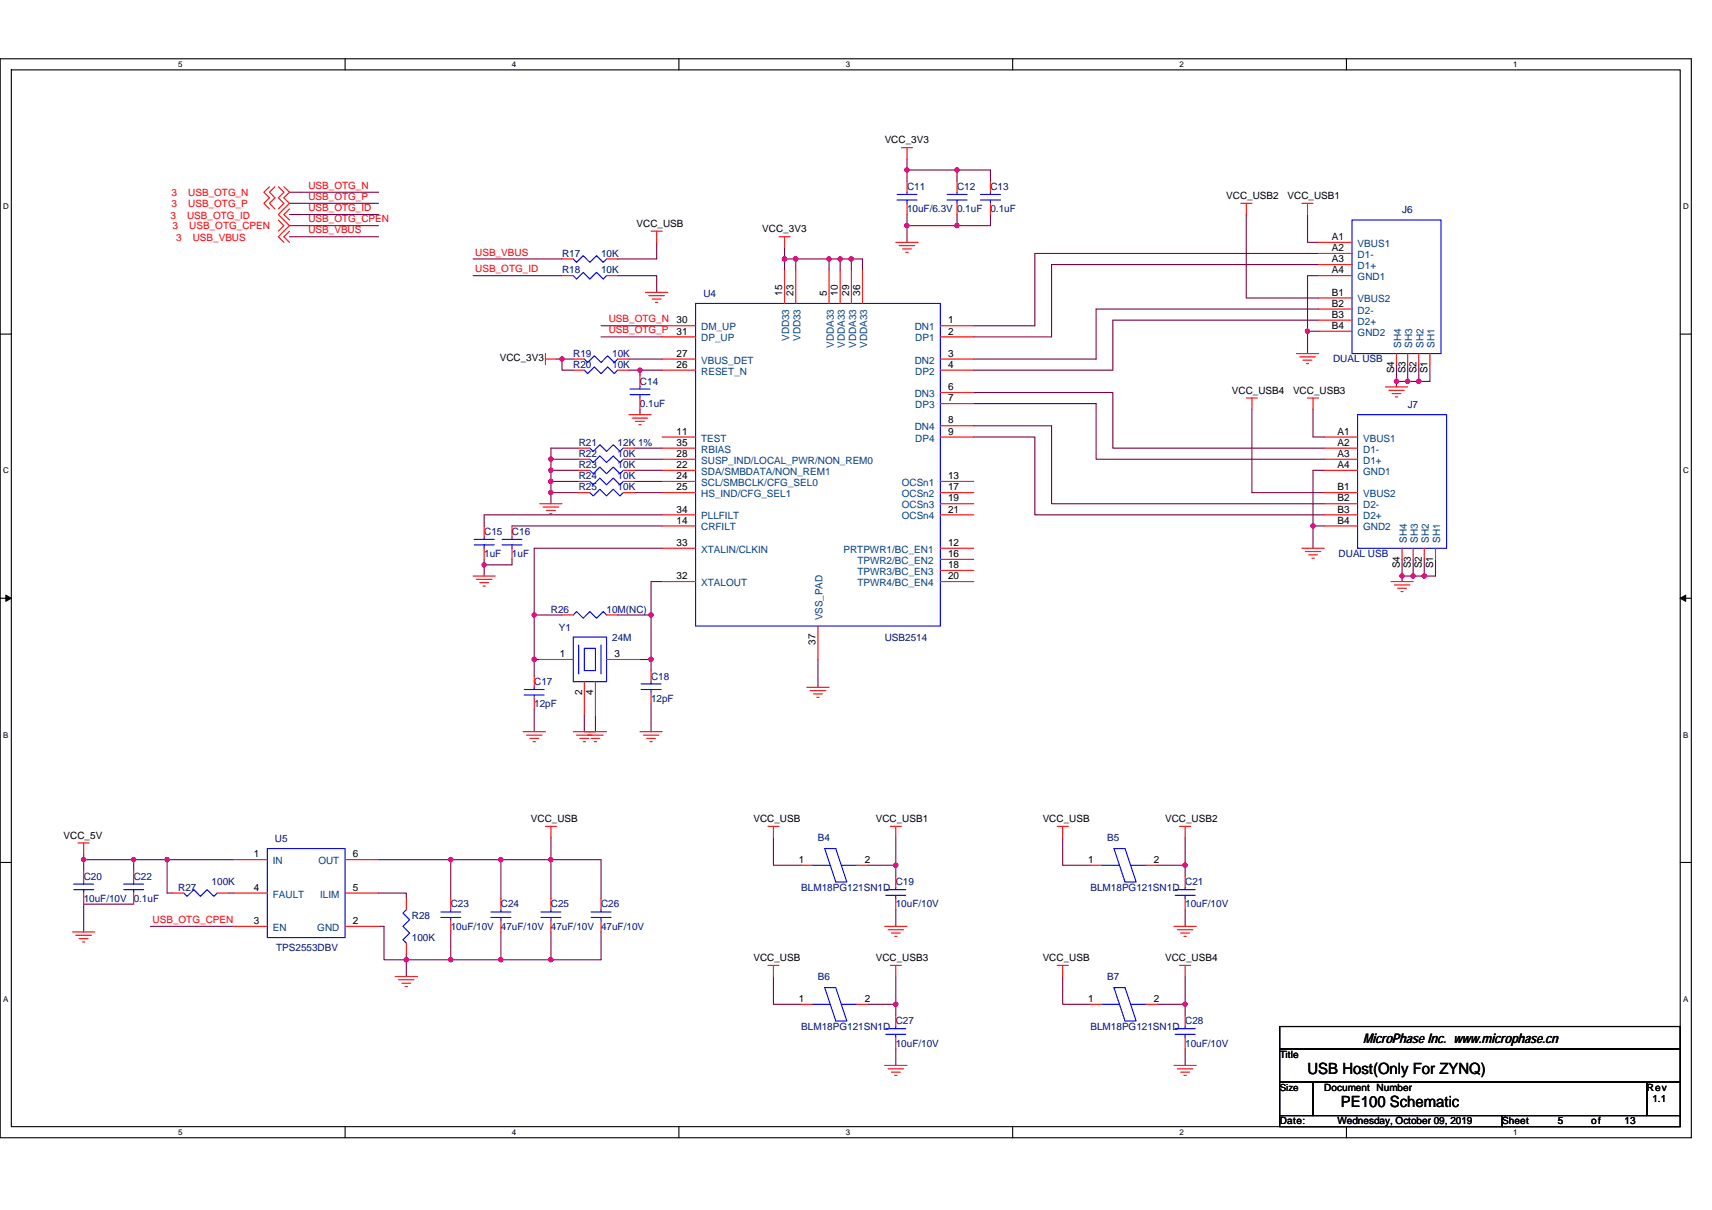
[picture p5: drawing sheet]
<svg xmlns="http://www.w3.org/2000/svg" width="297mm" height="210mm" viewBox="0 0 297 210" stroke-linecap="round" stroke-linejoin="round" font-family="sans-serif">
<path d="M0 10.2h293.5v187.2h-293.5zM2 12.1h289.5v183.4h-289.5z" fill="none" stroke="#000" stroke-width=".19"/>
<g fill="#fff">
<path d="M30.9 10.4h.8v1.6h-.8z"/>
<path d="M30.9 195.7h.8v1.6h-.8z"/>
</g>
<path d="M59.9 10.2v1.9M59.9 195.5v1.9" fill="none" stroke="#000" stroke-width=".19"/>
<g fill="#fff">
<path d="M88.8 10.4h.8v1.6h-.8z"/>
<path d="M88.8 195.7h.8v1.6h-.8z"/>
</g>
<path d="M117.8 10.2v1.9M117.8 195.5v1.9" fill="none" stroke="#000" stroke-width=".19"/>
<g fill="#fff">
<path d="M146.7 10.4h.8v1.6h-.8z"/>
<path d="M146.7 195.7h.8v1.6h-.8z"/>
</g>
<path d="M175.7 10.2v1.9M175.7 195.5v1.9" fill="none" stroke="#000" stroke-width=".19"/>
<g fill="#fff">
<path d="M204.7 10.4h.7v1.6h-.7z"/>
<path d="M204.7 195.7h.7v1.6h-.7z"/>
</g>
<path d="M233.6 10.2v1.9M233.6 195.5v1.9" fill="none" stroke="#000" stroke-width=".19"/>
<g fill="#fff">
<path d="M262.6 10.4h.7v1.6h-.7z"/>
<path d="M262.6 195.7h.7v1.6h-.7z"/>
<path d="M.5 35.1h1v1.5h-1z"/>
<path d="M292 35.1h1v1.5h-1z"/>
<path d="M.5 80.9h1v1.5h-1z"/>
<path d="M292 80.9h1v1.5h-1z"/>
</g>
<path d="M0 58h2M291.5 58h2" fill="none" stroke="#000" stroke-width=".19"/>
<g fill="#fff">
<path d="M.5 126.7h.9v1.6h-.9z"/>
<path d="M292 126.7h.9v1.6h-.9z"/>
</g>
<path d="M0 103.8h2M291.5 103.8h2" fill="none" stroke="#000" stroke-width=".19"/>
<path d="M1 103.3l1 .5-1 .6zM291.5 103.8l1-.5v1.1z" fill="#000" stroke="#000" stroke-width=".17"/>
<g fill="#fff">
<path d="M.5 172.6h.9v1.5h-.9z"/>
<path d="M292 172.6h.9v1.5h-.9z"/>
</g>
<path d="M0 149.7h2M291.5 149.7h2M222 178.1h69.5v3.9h-69.5zM222 182h69.5v5.8h-69.5zM222 187.8h5.8v5.8h-5.8zM222 193.6h38.6v1.9h-38.6zM227.8 187.8h57.9v5.8h-57.9zM260.6 193.6h30.9v1.9h-30.9zM285.7 187.8h5.8v5.8h-5.8z" fill="none" stroke="#000" stroke-width=".19"/>
<g fill="none" stroke="#800040" stroke-width=".19">
<path d="M50.2 37.2h15.5M50.2 35.3h15.5M50.2 33.4h15.5M50.2 39.2h15.5M157.4 39.2v2.9M157.4 37.2v2M157.4 27.6v1.9M157.4 29.5v1.9M157.4 39.2h8.6M157.4 29.5h8.6M166 37.2v2M166 29.5v1.9"/>
<path d="M166 29.5h5.8v1.9M171.8 37.2v2h-5.8M216.2 37.2v14.5h12.6M226.9 37.2v4.9h1.9M50.2 41.1h15.5M82.1 44.9h15.4M82.1 47.8h15.4M104.3 58.5h10.6M104.3 56.5h10.6M107.2 47.8h6.7v2.9M113.9 42.1v2.8h-6.7M136.1 44.9h2"/>
<path d="M136.1 43v1.9M136.1 44.9v2M138.1 44.9v2M138.1 44.9h5.7M143.8 44.9h2M143.8 44.9v2M145.8 44.9h1.9M145.8 44.9v2M147.7 44.9v2M147.7 44.9h1.9v2M226.9 57.5v3.9M228.8 44h-49.2v12.5h-10.7"/>
<path d="M228.8 53.6h-38.6v8.7h-21.3M228.8 45.9h-46.3v12.6h-13.6M228.8 47.8h-1.9v9.7h1.9M228.8 55.6h-35.7v8.6h-24.2M95.6 79.7v1.9h4.8M95.6 79.7h4.8M96.6 62.3h.9M97.5 62.3h2M97.5 62.3v1.9h2M100.4 77.8h-4.8v1.9M109.1 64.2h1.9M109.1 62.3h5.8"/>
<path d="M110.1 77.8h4.8M110.1 79.7h4.8M111 64.2v1M111 64.2h3.9M111 71v1M168.9 68.1h24.2v9.7h36.7M168.9 75.8h10.7v13.5h50.2M168.9 73.9h13.6v13.5h47.3M168.9 70h21.3v9.7h39.6M217.2 71v14.5h12.6M227.8 71v4.8h2M242.3 66.2v.9"/>
<path d="M242.3 66.2h1.9M242.3 63.3v2.9M244.2 63.3v2.9h2M246.2 63.3v2.9M248.1 63.3v2.9h-1.9M84 98v2M84 97.1v.9M88.8 97.1v.9h-4.8M88.8 91.3h26.1M95.6 83.5v2h4.8M95.6 81.6v1.9h4.8M95.6 85.5v1.9"/>
<path d="M110.1 81.6h4.8M110.1 85.5h4.8M110.1 83.5h4.8M114.9 95.1h-22.2v11.6M114.9 89.3h-30.9v2M227.8 91.3v3.8M227.8 91.3h2M229.8 81.6h-2v9.7M243.3 97.1v2.9M243.3 100v.9M243.3 100h1.9M245.2 97.1v2.9h1.9"/>
<path d="M247.1 97.1v2.9h2v-2.9M92.7 114.4v2.9M92.7 114.4h1M92.7 106.7h4.8M92.7 106.7v7.7M107.2 106.7h5.8M111 114.4h2M113 106.7v7.7M113 114.4v2M114.9 100.9h-1.9v5.8M141.9 114.4v4.9M92.7 123.1v3.9"/>
<path d="M101.4 124.1v2.9M103.3 124.1v2.9M113 122.2v4.8M14.5 149.2h8.7v1.9M14.5 148.2v1M14.5 149.2v1.9M23.2 156.9h-8.7v4.8M23.2 149.2h5.8M29 149.2v5.8h.9M29 149.2h11.6M39.6 155h1M65.7 155h4.8v.9"/>
<path d="M65.7 149.2h12.5v6.7M78.2 149.2h8.7M86.9 149.2h8.7M86.9 149.2v6.7M95.6 145.3v3.9M95.6 149.2h8.7v6.7M95.6 149.2v6.7M134.2 145.3v4.9h4.8M150.6 150.2h4.8M155.4 145.3v4.9M155.4 157.9v2.9M155.4 150.2v1.9"/>
<path d="M184.4 145.3v4.9h4.8M200.8 150.2h4.8M205.6 157.9v2.9M205.6 145.3v4.9M205.6 150.2v1.9M26.1 160.8h14.5M65.7 160.8h.9v5.8h3.9M70.5 166.6h7.7M70.5 165.6v1M70.5 166.6v2.9M78.2 161.7v4.9M78.2 166.6h8.7"/>
<path d="M86.9 166.6h8.7M86.9 161.7v4.9M95.6 161.7v4.9M104.3 161.7v4.9h-8.7M134.2 169.5v4.8h4.8M150.6 174.3h4.8M155.4 169.5v4.8M155.4 174.3v1.9M184.4 169.5v4.8h4.8M200.8 174.3h4.8M205.6 169.5v4.8M205.6 174.3v1.9"/>
<path d="M155.4 182v2.9M205.6 182v2.9"/>
</g>
<g fill="#f0f" stroke="#f0f" stroke-width=".19">
<circle cx="112.9" cy="114.4" r=".38"/>
<circle cx="92.7" cy="114.4" r=".38"/>
<circle cx="78.2" cy="149.2" r=".38"/>
<circle cx="86.9" cy="149.2" r=".38"/>
<circle cx="78.2" cy="166.5" r=".38"/>
<circle cx="70.5" cy="166.5" r=".38"/>
<circle cx="86.9" cy="166.5" r=".38"/>
<circle cx="95.6" cy="166.5" r=".38"/>
<circle cx="112.9" cy="106.7" r=".38"/>
<circle cx="92.7" cy="106.7" r=".38"/>
<circle cx="157.4" cy="39.1" r=".38"/>
<circle cx="166" cy="29.5" r=".38"/>
<circle cx="157.4" cy="29.5" r=".38"/>
<circle cx="166" cy="39.1" r=".38"/>
<circle cx="136.1" cy="44.9" r=".38"/>
<circle cx="147.7" cy="44.9" r=".38"/>
<circle cx="145.8" cy="44.9" r=".38"/>
<circle cx="143.8" cy="44.9" r=".38"/>
<circle cx="138" cy="44.9" r=".38"/>
<circle cx="97.5" cy="62.3" r=".38"/>
<circle cx="111" cy="64.2" r=".38"/>
<circle cx="95.6" cy="85.5" r=".38"/>
<circle cx="95.6" cy="83.5" r=".38"/>
<circle cx="95.6" cy="81.6" r=".38"/>
<circle cx="95.6" cy="79.7" r=".38"/>
<circle cx="84" cy="98" r=".38"/>
<circle cx="242.3" cy="66.2" r=".38"/>
<circle cx="246.1" cy="66.2" r=".38"/>
<circle cx="244.2" cy="66.2" r=".38"/>
<circle cx="245.2" cy="99.9" r=".38"/>
<circle cx="243.2" cy="99.9" r=".38"/>
<circle cx="247.1" cy="99.9" r=".38"/>
<circle cx="226.8" cy="57.5" r=".38"/>
<circle cx="227.8" cy="91.3" r=".38"/>
<circle cx="95.6" cy="149.2" r=".38"/>
<circle cx="155.4" cy="150.1" r=".38"/>
<circle cx="205.6" cy="150.1" r=".38"/>
<circle cx="155.4" cy="174.3" r=".38"/>
<circle cx="205.6" cy="174.3" r=".38"/>
<circle cx="23.2" cy="149.2" r=".38"/>
<circle cx="14.5" cy="149.2" r=".38"/>
<circle cx="29" cy="149.2" r=".38"/>
</g>
<g fill="none" stroke="#f00" stroke-width=".19">
<path d="M46.8 32.4l-1 1 1 .9-1 1 1 1M47.7 32.4l-.9 1 .9 .9-.9 1 .9 1M48.3 32.4l1 1-1 .9 1 1-1 1M48.3 38.2l1 1-1 .9M49.3 32.4l.9 1-.9 .9 .9 1-1.9 1.9 1.9 2-1.9 1.9 1 1M50.2 36.3l-.9 .9 .9 1M156.4 25.6h1.9M157.4 31.4v2M157.4 35.3v1.9M157.4 25.6v2M166 31.4v2M166 35.3v1.9"/>
<path d="M171.8 31.4v2M171.8 35.3v1.9M215.3 35.3h1.9M216.2 35.3v1.9M225.9 35.3h1.9M226.9 35.3v1.9M50.2 40.1l-.9 1 .9 1M97.5 47.8h2M97.5 44.9h2M105.2 47.8h2M105.2 44.9h2M112 50.7h3.9"/>
<path d="M112.6 51.3h2.7M113 40.1h1.9M113.2 51.9h1.5M113.7 52.5h.4M113.9 40.1v2M114.9 56.5h5.8M114.9 58.5h5.8M135.2 41.1h1.9M136.1 41.1v1.9M136.1 46.9v5.8M138.1 46.9v5.8M143.8 46.9v5.8"/>
<path d="M145.8 46.9v5.8M147.7 46.9v5.8M149.6 46.9v5.8M155.4 42.1h3.9M156 42.6h2.7M156.6 43.2h1.5M157.2 43.8h.4M163.1 56.5h5.8M163.1 58.5h5.8M228.8 42.1h5.8M228.8 44h5.8M228.8 45.9h5.8"/>
<path d="M228.8 47.8h5.8M228.8 51.7h5.8M228.8 53.6h5.8M228.8 55.6h5.8M228.8 57.5h5.8M94.6 62.3h2M94.6 61.4v1.9M99.5 64.2h1.9M99.5 62.3h1.9M100.4 77.8h1.9M100.4 79.7h1.9M107.2 64.2h1.9"/>
<path d="M107.2 62.3h1.9M108.1 77.8h2M108.1 79.7h2M109.1 72h3.9M109.7 72.6h2.7M110.3 73.1h1.5M110.8 73.7h.4M111 65.2v1.9M111 69.1v1.9M114.9 62.3h5.8M114.9 64.2h5.8M114.9 79.7h5.8"/>
<path d="M114.9 75.8h5.8M114.9 77.8h5.8M163.1 62.3h5.8M163.1 64.2h5.8M163.1 68.1h5.8M163.1 70h5.8M163.1 73.9h5.8M163.1 75.8h5.8M216.2 69.1h2M217.2 69.1v1.9M224.9 61.4h3.9M225.5 61.9h2.7"/>
<path d="M226.1 62.5h1.5M226.7 63.1h.4M226.9 69.1h1.9M227.8 69.1v1.9M229.8 75.8h5.7M229.8 77.8h5.7M229.8 79.7h5.7M240.4 67.1h3.8M241 67.7h2.6M241.5 68.3h1.6M242.1 68.9h.4M242.3 61.4v1.9"/>
<path d="M244.2 61.4v1.9M246.2 61.4v1.9M248.1 61.4v1.9M82.1 100h3.8M84 91.3v1.9M84 95.1v2M88.8 91.3v1.9M88.8 95.1v2M93.7 87.4h3.8M94.2 88h2.7M94.8 88.6h1.6M95.4 89.2h.4"/>
<path d="M100.4 85.5h1.9M100.4 83.5h1.9M100.4 81.6h1.9M108.1 85.5h2M108.1 83.5h2M108.1 81.6h2M114.9 81.6h5.8M114.9 83.5h5.8M114.9 85.5h5.8M114.9 89.3h5.8M114.9 91.3h5.8M114.9 95.1h5.8"/>
<path d="M163.1 83.5h5.8M163.1 85.5h5.8M163.1 87.4h5.8M163.1 89.3h5.8M163.1 95.1h5.8M163.1 97.1h5.8M163.1 99h5.8M225.9 95.1h3.9M226.5 95.7h2.7M227.1 96.3h1.5M227.6 96.9h.4M229.8 81.6h5.7"/>
<path d="M229.8 85.5h5.7M229.8 87.4h5.7M229.8 89.3h5.7M229.8 91.3h5.7M243.3 95.1v2M245.2 95.1v2M247.1 95.1v2M249.1 95.1v2M82.7 100.5h2.7M83.2 101.1h1.6M83.8 101.7h.4M92.7 117.3v2"/>
<path d="M93.7 114.4h5.8M97.5 106.7h2M101.4 118.3v5.8M103.3 118.3v5.8M105.2 106.7h2M105.2 114.4h5.8M113 116.4v1.9M114.9 100.9h5.8M140 119.3h3.8M140.6 119.8h2.7M141.9 108.6v5.8M163.1 100.9h5.8"/>
<path d="M241.3 100.9h3.9M241.9 101.5h2.7M242.5 102.1h1.5M243.1 102.7h.4M90.8 127h3.8M91.4 127.6h2.6M91.9 128.1h1.6M92.5 128.7h.4M92.7 121.2v1.9M99.5 127h3.8M100 127.6h2.7M100.6 128.1h1.5"/>
<path d="M101.2 128.7h.4M101.4 127h3.8M102 127.6h2.7M102.5 128.1h1.6M103.1 128.7h.4M111 127h3.9M111.6 127.6h2.7M112.2 128.1h1.5M112.8 128.7h.4M113 120.2v2M141.2 120.4h1.5M141.7 121h.4"/>
<path d="M13.5 146.3h2M14.5 151.1v2M14.5 155v1.9M14.5 146.3v1.9M23.2 151.1v2M23.2 155v1.9M29.9 155h2M37.7 155h1.9M40.6 149.2h5.8M40.6 155h5.8M59.9 155h5.8M59.9 149.2h5.8"/>
<path d="M70.5 155.9v2M78.2 155.9v2M78.2 159.8v1.9M86.9 155.9v2M86.9 159.8v1.9M94.6 143.4h2M95.6 155.9v2M95.6 159.8v1.9M95.6 143.4v1.9M104.3 155.9v2M104.3 159.8v1.9M133.2 143.4h2"/>
<path d="M134.2 143.4v1.9M139 150.2h1.9M148.7 150.2h1.9M154.5 143.4h1.9M155.4 143.4v1.9M155.4 152.1v1.9M155.4 155.9v2M183.4 143.4h2M184.4 143.4v1.9M189.2 150.2h2M198.9 150.2h1.9M204.7 143.4h1.9"/>
<path d="M205.6 143.4v1.9M205.6 152.1v1.9M205.6 155.9v2M12.6 161.7h3.8M13.2 162.3h2.7M13.7 162.9h1.6M14.3 163.5h.4M40.6 160.8h5.8M59.9 160.8h5.8M68.6 169.5h3.8M69.1 170h2.7M69.7 170.6h1.6"/>
<path d="M70.3 171.2h.4M70.5 163.7v1.9M133.2 167.5h2M134.2 167.5v2M139 174.3h1.9M148.7 174.3h1.9M153.5 160.8h3.9M154.1 161.4h2.7M154.5 167.5h1.9M154.7 161.9h1.5M155.2 162.5h.4M155.4 176.2v1.9"/>
<path d="M155.4 167.5v2M183.4 167.5h2M184.4 167.5v2M189.2 174.3h2M198.9 174.3h1.9M203.7 160.8h3.9M204.3 161.4h2.7M204.7 167.5h1.9M204.8 161.9h1.6M205.4 162.5h.4M205.6 167.5v2M205.6 176.2v1.9"/>
<path d="M153.5 184.9h3.9M154.1 185.5h2.7M154.7 186.1h1.5M155.2 186.6h.4M155.4 180.1v1.9M203.7 184.9h3.9M204.3 185.5h2.7M204.8 186.1h1.6M205.4 186.6h.4M205.6 180.1v1.9"/>
</g>
<g fill="none" stroke="#00f" stroke-width=".19">
<path d="M155.6 34.7h3.5M155.6 33.7h3.5M157.4 33.4v.3M157.4 34.7v.6M164.3 34.7h3.5M164.3 33.7h3.5M166 33.4v.3M166 34.7v.6M170.1 34.7h3.5M170.1 33.7h3.5M171.8 33.4v.3M171.8 34.7v.6"/>
<path d="M234.6 38.2h15.4v23.2h-15.4zM99.5 47.8l.5 .6 1.2-1.1 1.1 1.1 1.2-1.1 1.2 1.1 .5-.6M99.5 44.9l.5 .6 1.2-1.1 1.1 1.1 1.2-1.1 1.2 1.1 .5-.6M120.7 52.7h42.4v55.9h-42.4zM101.4 64.2l.6 .6 1.1-1.1 1.2 1.1 1.1-1.1 1.2 1.1 .6-.6M101.4 62.3l.6 .6 1.1-1.2 1.2 1.2 1.1-1.2 1.2 1.2 .6-.6M102.3 77.8l.6 .5 1.2-1.1 1.1 1.1 1.2-1.1 1.2 1.1 .5-.5M102.3 79.7l.6 .6 1.2-1.2 1.1 1.2 1.2-1.2 1.2 1.2 .5-.6M109.3 68.5h3.5M109.3 67.5h3.5M111 67.1v.4M111 68.5v.6"/>
<path d="M235.5 72h15.5v23.1h-15.5zM82.3 94.6h3.4M82.3 93.6h3.4M84 93.2v.4M84 94.6v.5M87.1 94.6h3.5M87.1 93.6h3.5M88.8 93.2v.4M88.8 94.6v.5M102.3 85.5l.6 .6 1.2-1.2 1.1 1.2 1.2-1.2 1.2 1.2 .5-.6M102.3 83.5l.6 .6 1.2-1.1 1.1 1.1 1.2-1.1 1.2 1.1 .5-.6M102.3 81.6l.6 .6 1.2-1.2 1.1 1.2 1.2-1.2 1.2 1.2 .5-.6"/>
<path d="M90.9 119.7h3.5M92.7 119.3v.4M99.5 110.6h5.7v7.7h-5.7zM99.5 106.7l.5-.6 1.2 1.2 1.1-1.2 1.2 1.2 1.2-1.2 .5 .6M100.4 111.9v5M101.4 112.5h1.9v3.9h-1.9zM104.3 111.9v5M111.2 119.7h3.5M111.2 118.7h3.5M113 118.3v.4M113 119.7v.5M90.9 120.6h3.5"/>
<path d="M92.7 120.6v.6M12.8 154.4h3.5M12.8 153.4h3.5M14.5 153.1v.3M14.5 154.4v.6M21.5 154.4h3.4M21.5 153.4h3.4M23.2 153.1v.3M23.2 154.4v.6M31.9 155l.6 .6 1.1-1.2 1.2 1.2 1.1-1.2 1.2 1.2 .6-.6M46.4 147.3h13.5v15.4h-13.5zM70.5 157.9l-.6 .6 1.2 1.1-1.2 1.2 1.2 1.1-1.2 1.2 .6 .6"/>
<path d="M76.5 159.2h3.4M76.5 158.3h3.4M78.2 157.9v.4M78.2 159.2v.6M85.2 159.2h3.4M85.2 158.3h3.4M86.9 157.9v.4M86.9 159.2v.6M93.8 159.2h3.5M93.8 158.3h3.5M95.6 157.9v.4M95.6 159.2v.6"/>
<path d="M102.5 159.2h3.5M102.5 158.3h3.5M104.3 157.9v.4M104.3 159.2v.6M140.9 150.2h3.1M143.1 147.3h1.9l1.9 5.8h-1.9zM146 150.2h2.7M153.7 155.4h3.5M153.7 154.4h3.5M155.4 154v.4M155.4 155.4v.5M191.2 150.2h3"/>
<path d="M193.3 147.3h1.9l1.9 5.8h-1.9zM196.2 150.2h2.7M203.9 155.4h3.5M203.9 154.4h3.5M205.6 154v.4M205.6 155.4v.5M140.9 174.3h3.1M143.1 171.4h1.9l1.9 5.8h-1.9zM146 174.3h2.7M153.7 179.5h3.5M153.7 178.5h3.5M155.4 178.1v.4"/>
<path d="M155.4 179.5v.6M191.2 174.3h3M193.3 171.4h1.9l1.9 5.8h-1.9zM196.2 174.3h2.7M203.9 179.5h3.5M203.9 178.5h3.5M205.6 178.1v.4M205.6 179.5v.6"/>
</g>
<g font-size="2.7">
<text x="226.9" y="186.3">USB Host(Only For ZYNQ)</text>
<text x="232.6" y="192.1">PE100 Schematic</text>
</g>
<text font-size="2.3" x="236.5" y="181.1">MicroPhase Inc. www.microphase.cn</text>
<g font-size="1.7">
<text x="153.5" y="24.9">VCC_3V3</text>
<text x="212.8" y="34.5">VCC_USB2</text>
<text x="223.4" y="34.5">VCC_USB1</text>
<text x="110.4" y="39.3">VCC_USB</text>
<text x="132.3" y="40.3">VCC_3V3</text>
<text x="231.1" y="41.7">A1</text>
<text x="231.1" y="43.6">A2</text>
<text x="231.1" y="45.5">A3</text>
<text x="231.1" y="47.4">A4</text>
<text x="135.7" y="51.3" transform="rotate(-90 135.7 51.3)">15</text>
<text x="137.7" y="51.3" transform="rotate(-90 137.7 51.3)">23</text>
<text x="143.4" y="51.3" transform="rotate(-90 143.4 51.3)">5</text>
<text x="145.4" y="51.3" transform="rotate(-90 145.4 51.3)">10</text>
<text x="147.3" y="51.3" transform="rotate(-90 147.3 51.3)">29</text>
<text x="149.2" y="51.3" transform="rotate(-90 149.2 51.3)">36</text>
<text x="231.1" y="51.3">B1</text>
<text x="231.1" y="53.2">B2</text>
<text x="117.4" y="56.1">30</text>
<text x="117.4" y="58.1">31</text>
<text x="164.5" y="58.1">2</text>
<text x="164.5" y="56.1">1</text>
<text x="231.1" y="55.2">B3</text>
<text x="231.1" y="57.1">B4</text>
<text x="86.7" y="62.7">VCC_3V3</text>
<text x="117.4" y="61.9">27</text>
<text x="117.4" y="63.8">26</text>
<text x="164.5" y="63.8">4</text>
<text x="164.5" y="61.9">3</text>
<text x="241.9" y="64.8" transform="rotate(-90 241.9 64.8)">S4</text>
<text x="243.8" y="64.8" transform="rotate(-90 243.8 64.8)">S3</text>
<text x="245.8" y="64.8" transform="rotate(-90 245.8 64.8)">S2</text>
<text x="247.7" y="64.8" transform="rotate(-90 247.7 64.8)">S1</text>
<text x="164.5" y="69.6">7</text>
<text x="164.5" y="67.7">6</text>
<text x="213.7" y="68.3">VCC_USB4</text>
<text x="224.3" y="68.3">VCC_USB3</text>
<text x="117.4" y="75.4">11</text>
<text x="117.4" y="77.4">35</text>
<text x="164.5" y="75.4">9</text>
<text x="164.5" y="73.5">8</text>
<text x="232" y="75.4">A1</text>
<text x="232" y="77.4">A2</text>
<text x="117.4" y="79.3">28</text>
<text x="117.4" y="81.2">22</text>
<text x="117.4" y="83.1">24</text>
<text x="164.5" y="83.1">13</text>
<text x="232" y="79.3">A3</text>
<text x="232" y="81.2">A4</text>
<text x="117.4" y="85.1">25</text>
<text x="117.4" y="88.9">34</text>
<text x="164.5" y="85.1">17</text>
<text x="164.5" y="87">19</text>
<text x="164.5" y="88.9">21</text>
<text x="232" y="85.1">B1</text>
<text x="232" y="87">B2</text>
<text x="232" y="88.9">B3</text>
<text x="117.4" y="90.9">14</text>
<text x="117.4" y="94.7">33</text>
<text x="164.5" y="94.7">12</text>
<text x="232" y="90.9">B4</text>
<text x="117.4" y="100.5">32</text>
<text x="164.5" y="96.7">16</text>
<text x="164.5" y="98.6">18</text>
<text x="164.5" y="100.5">20</text>
<text x="242.9" y="98.6" transform="rotate(-90 242.9 98.6)">S4</text>
<text x="244.8" y="98.6" transform="rotate(-90 244.8 98.6)">S3</text>
<text x="246.7" y="98.6" transform="rotate(-90 246.7 98.6)">S2</text>
<text x="248.7" y="98.6" transform="rotate(-90 248.7 98.6)">S1</text>
<text x="141.5" y="111.9" transform="rotate(-90 141.5 111.9)">37</text>
<text x="97.1" y="114">1</text>
<text x="106.6" y="114">3</text>
<text x="101" y="120.6" transform="rotate(-90 101 120.6)">2</text>
<text x="102.9" y="120.6" transform="rotate(-90 102.9 120.6)">4</text>
<text x="92.1" y="142.6">VCC_USB</text>
<text x="130.7" y="142.6">VCC_USB</text>
<text x="152" y="142.6">VCC_USB1</text>
<text x="180.9" y="142.6">VCC_USB</text>
<text x="202.1" y="142.6">VCC_USB2</text>
<text x="11" y="145.5">VCC_5V</text>
<text x="44" y="148.8">1</text>
<text x="61.2" y="148.8">6</text>
<text x="138.6" y="149.8">1</text>
<text x="150" y="149.8">2</text>
<text x="188.8" y="149.8">1</text>
<text x="200.2" y="149.8">2</text>
<text x="44" y="154.6">4</text>
<text x="61.2" y="154.6">5</text>
<text x="44" y="160.4">3</text>
<text x="61.2" y="160.4">2</text>
<text x="130.7" y="166.8">VCC_USB</text>
<text x="152" y="166.8">VCC_USB3</text>
<text x="180.9" y="166.8">VCC_USB</text>
<text x="202.1" y="166.8">VCC_USB4</text>
<text x="138.6" y="173.9">1</text>
<text x="150" y="173.9">2</text>
<text x="188.8" y="173.9">1</text>
<text x="200.2" y="173.9">2</text>
<text x="222" y="183.6">Title</text>
<text x="222" y="189.3">Size</text>
<text x="229.8" y="189.3">Document Number</text>
<text x="285.7" y="189.3">Rev</text>
<text x="286.7" y="191.3">1.1</text>
<text x="222" y="195.1">Date:</text>
<text x="232.1" y="195.1">Wednesday, October 09, 2019</text>
<text x="260.6" y="195.1">Sheet</text>
<text x="270.3" y="195.1">5</text>
<text x="276.1" y="195.1">of</text>
<text x="281.9" y="195.1">13</text>
</g>
<g font-size="1.7" fill="#f00">
<text x="29.8" y="35.9">3</text>
<text x="29.8" y="34">3</text>
<text x="32.7" y="35.9">USB_OTG_P</text>
<text x="32.7" y="34">USB_OTG_N</text>
<text x="53.5" y="34.7">USB_OTG_P</text>
<text x="53.5" y="32.8">USB_OTG_N</text>
<text x="29.6" y="38">3</text>
<text x="29.9" y="39.7">3</text>
<text x="30.5" y="41.9">3</text>
<text x="32.5" y="38">USB_OTG_ID</text>
<text x="32.8" y="39.7">USB_OTG_CPEN</text>
<text x="33.4" y="41.9">USB_VBUS</text>
<text x="53.5" y="38.6">USB_OTG_CPEN</text>
<text x="53.5" y="36.6">USB_OTG_ID</text>
<text x="53.5" y="40.5">USB_VBUS</text>
<text x="82.5" y="44.3">USB_VBUS</text>
<text x="82.5" y="47.2">USB_OTG_ID</text>
<text x="105.6" y="55.9">USB_OTG_N</text>
<text x="105.6" y="57.9">USB_OTG_P</text>
<text x="26.5" y="160.2">USB_OTG_CPEN</text>
</g>
<g font-size="1.7" fill="#000080">
<text x="157.4" y="33">C11</text>
<text x="166" y="33">C12</text>
<text x="171.8" y="33">C13</text>
<text x="157.4" y="36.8">10uF/6.3V 0.1uF</text>
<text x="171.8" y="36.8">0.1uF</text>
<text x="243.3" y="37">J6</text>
<text x="97.5" y="47.5">R18</text>
<text x="97.5" y="44.6">R17</text>
<text x="104.3" y="47.5">10K</text>
<text x="104.3" y="44.6">10K</text>
<text x="122" y="51.5">U4</text>
<text x="99.5" y="63.9">R20</text>
<text x="99.5" y="61.9">R19</text>
<text x="106.2" y="63.9">10K</text>
<text x="106.2" y="61.9">10K</text>
<text x="231.3" y="62.9">DUAL USB</text>
<text x="111" y="66.8">C14</text>
<text x="111" y="70.6">0.1uF</text>
<text x="244.2" y="70.8">J7</text>
<text x="100.4" y="77.4">R21</text>
<text x="107.2" y="77.4">12K 1%</text>
<text x="100.4" y="79.3">R22</text>
<text x="100.4" y="83.2">R24</text>
<text x="100.4" y="81.2">R23</text>
<text x="107.2" y="79.3">10K</text>
<text x="107.2" y="83.2">10K</text>
<text x="107.2" y="81.2">10K</text>
<text x="100.4" y="85.1">R25</text>
<text x="107.2" y="85.1">10K</text>
<text x="84" y="92.8">C15</text>
<text x="88.8" y="92.8">C16</text>
<text x="84" y="96.7">1uF</text>
<text x="88.8" y="96.7">1uF</text>
<text x="232.3" y="96.7">DUAL USB</text>
<text x="95.6" y="106.3">R26</text>
<text x="105.2" y="106.3">10M(NC)</text>
<text x="96.9" y="109.4">Y1</text>
<text x="106.2" y="111.2">24M</text>
<text x="153.5" y="111.2">USB2514</text>
<text x="92.7" y="118.9">C17</text>
<text x="113" y="117.9">C18</text>
<text x="92.7" y="122.7">12pF</text>
<text x="113" y="121.8">12pF</text>
<text x="47.7" y="146.1">U5</text>
<text x="141.9" y="145.9">B4</text>
<text x="192.1" y="145.9">B5</text>
<text x="14.5" y="152.7">C20</text>
<text x="23.2" y="152.7">C22</text>
<text x="30.9" y="154.6">R27</text>
<text x="36.7" y="153.6">100K</text>
<text x="139" y="154.6">BLM18PG121SN1D</text>
<text x="155.4" y="153.6">C19</text>
<text x="189.2" y="154.6">BLM18PG121SN1D</text>
<text x="205.6" y="153.6">C21</text>
<text x="14.5" y="156.5">10uF/10V 0.1uF</text>
<text x="71.5" y="159.4">R28</text>
<text x="78.2" y="157.5">C23</text>
<text x="78.2" y="161.4">10uF/10V 47uF/10V 47uF/10V 47uF/10V</text>
<text x="86.9" y="157.5">C24</text>
<text x="95.6" y="157.5">C25</text>
<text x="104.3" y="157.5">C26</text>
<text x="155.4" y="157.5">10uF/10V</text>
<text x="205.6" y="157.5">10uF/10V</text>
<text x="47.9" y="165">TPS2553DBV</text>
<text x="71.5" y="163.3">100K</text>
<text x="141.9" y="170">B6</text>
<text x="192.1" y="170">B7</text>
<text x="139" y="178.7">BLM18PG121SN1D</text>
<text x="155.4" y="177.8">C27</text>
<text x="189.2" y="178.7">BLM18PG121SN1D</text>
<text x="205.6" y="177.8">C28</text>
<text x="155.4" y="181.6">10uF/10V</text>
<text x="205.6" y="181.6">10uF/10V</text>
</g>
<g font-size="1.7" fill="#004080">
<text x="235.6" y="42.8">VBUS1</text>
<text x="235.6" y="44.8">D1-</text>
<text x="235.6" y="46.7">D1+</text>
<text x="235.6" y="48.6">GND1</text>
<text x="235.6" y="52.5">VBUS2</text>
<text x="121.7" y="57.3">DM_UP</text>
<text x="121.7" y="59.2">DP_UP</text>
<text x="136.9" y="59.2" transform="rotate(-90 136.9 59.2)">VDD33</text>
<text x="138.9" y="59.2" transform="rotate(-90 138.9 59.2)">VDD33</text>
<text x="158.7" y="57.3">DN1</text>
<text x="158.8" y="59.2">DP1</text>
<text x="235.6" y="54.4">D2-</text>
<text x="235.6" y="56.3">D2+</text>
<text x="235.6" y="58.3">GND2</text>
<text x="121.7" y="63.1">VBUS_DET</text>
<text x="121.7" y="65">RESET_N</text>
<text x="144.6" y="60.3" transform="rotate(-90 144.6 60.3)">VDDA33</text>
<text x="146.6" y="60.3" transform="rotate(-90 146.6 60.3)">VDDA33</text>
<text x="148.5" y="60.3" transform="rotate(-90 148.5 60.3)">VDDA33</text>
<text x="150.4" y="60.3" transform="rotate(-90 150.4 60.3)">VDDA33</text>
<text x="158.7" y="63.1">DN2</text>
<text x="158.8" y="65">DP2</text>
<text x="243.1" y="60.4" transform="rotate(-90 243.1 60.4)">SH4</text>
<text x="245" y="60.4" transform="rotate(-90 245 60.4)">SH3</text>
<text x="247" y="60.4" transform="rotate(-90 247 60.4)">SH2</text>
<text x="248.9" y="60.4" transform="rotate(-90 248.9 60.4)">SH1</text>
<text x="158.7" y="68.9">DN3</text>
<text x="158.8" y="70.8">DP3</text>
<text x="121.7" y="76.6">TEST</text>
<text x="158.7" y="74.7">DN4</text>
<text x="158.8" y="76.6">DP4</text>
<text x="236.5" y="76.6">VBUS1</text>
<text x="121.7" y="80.5">SUSP_IND/LOCAL_PWR/NON_REM0</text>
<text x="121.7" y="82.4">SDA/SMBDATA/NON_REM1</text>
<text x="121.7" y="78.5">RBIAS</text>
<text x="236.5" y="78.5">D1-</text>
<text x="236.5" y="80.5">D1+</text>
<text x="236.5" y="82.4">GND1</text>
<text x="121.7" y="84.3">SCL/SMBCLK/CFG_SEL0</text>
<text x="121.7" y="86.3">HS_IND/CFG_SEL1</text>
<text x="156.5" y="84.3">OCSn1</text>
<text x="156.5" y="86.3">OCSn2</text>
<text x="156.5" y="88.2">OCSn3</text>
<text x="236.5" y="86.3">VBUS2</text>
<text x="236.5" y="88.2">D2-</text>
<text x="121.7" y="90.1">PLLFILT</text>
<text x="121.7" y="92.1">CRFILT</text>
<text x="121.7" y="95.9">XTALIN/CLKIN</text>
<text x="146.3" y="95.9">PRTPWR1/BC_EN1</text>
<text x="156.5" y="90.1">OCSn4</text>
<text x="236.5" y="90.1">D2+</text>
<text x="236.5" y="92.1">GND2</text>
<text x="244.1" y="94.2" transform="rotate(-90 244.1 94.2)">SH4</text>
<text x="246" y="94.2" transform="rotate(-90 246 94.2)">SH3</text>
<text x="247.9" y="94.2" transform="rotate(-90 247.9 94.2)">SH2</text>
<text x="249.9" y="94.2" transform="rotate(-90 249.9 94.2)">SH1</text>
<text x="121.7" y="101.7">XTALOUT</text>
<text x="148.8" y="97.9">TPWR2/BC_EN2</text>
<text x="148.8" y="99.8">TPWR3/BC_EN3</text>
<text x="148.8" y="101.7">TPWR4/BC_EN4</text>
<text x="142.7" y="107.7" transform="rotate(-90 142.7 107.7)">VSS_PAD</text>
<text x="47.3" y="150">IN</text>
<text x="55.2" y="150">OUT</text>
<text x="47.3" y="155.8">FAULT</text>
<text x="55.5" y="155.8">ILIM</text>
<text x="47.3" y="161.5">EN</text>
<text x="55.1" y="161.5">GND</text>
</g>
<g font-size="1.4">
<text x="30.9" y="11.7">5</text>
<text x="88.8" y="11.7">4</text>
<text x="146.7" y="11.7">3</text>
<text x="204.7" y="11.7">2</text>
<text x="262.6" y="11.7">1</text>
<text x=".5" y="36.3">D</text>
<text x="292" y="36.3">D</text>
<text x=".5" y="82.1">C</text>
<text x="292" y="82.1">C</text>
<text x=".5" y="128">B</text>
<text x="292" y="128">B</text>
<text x=".5" y="173.8">A</text>
<text x="292" y="173.8">A</text>
<text x="30.9" y="197">5</text>
<text x="88.8" y="197">4</text>
<text x="146.7" y="197">3</text>
<text x="204.7" y="197">2</text>
<text x="262.6" y="197">1</text>
</g>
</svg>
